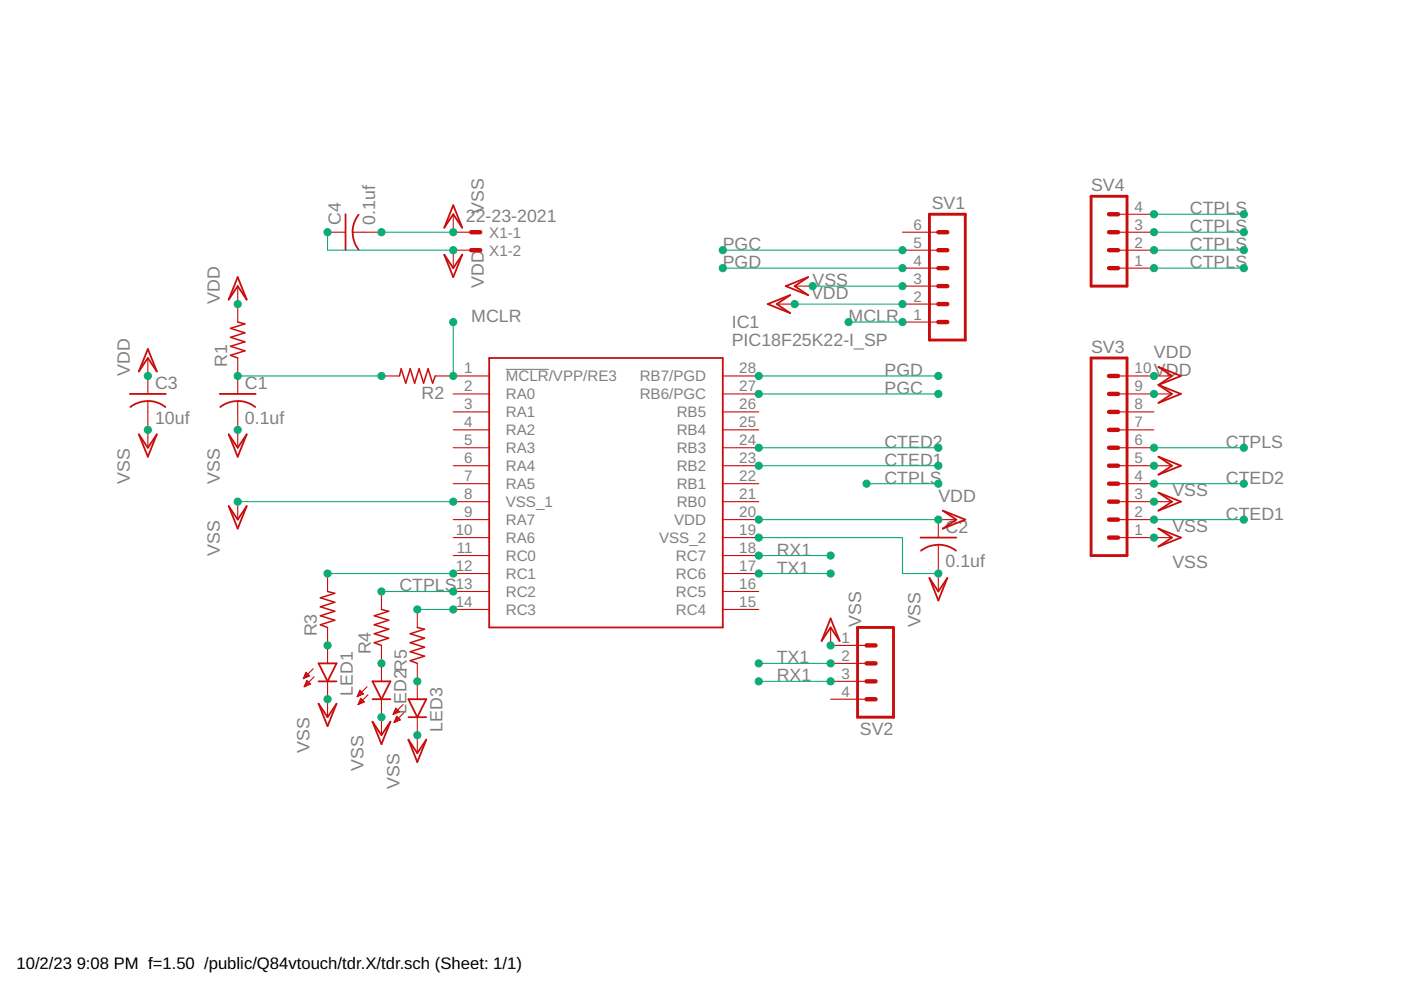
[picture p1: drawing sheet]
<svg xmlns="http://www.w3.org/2000/svg" width="297mm" height="210mm" viewBox="0 0 297 210" stroke-linecap="round" stroke-linejoin="round" font-family="sans-serif">
<path d="M107.2 78.3h9.2" fill="none" stroke="#808080" stroke-width=".23"/>
<g fill="none" stroke="#c90d0c" stroke-width=".38">
<path d="M50.4 58.8l1.9 4.7-1.9-2.8-1.9 2.8zM73.3 45.4v7.6M74.8 49.2l.3 2 .9 1.7M76 45.5l-.9 1.8-.4 1.9M94.2 54l1.9 2.9 1.9-2.9-1.9 4.8zM96.1 43.5l1.9 4.8-1.9-2.9-1.9 2.9zM31.3 74l2 4.8-2-2.9-1.9 2.9zM103.7 75.9h49.5v57.1h-49.5zM162.8 64.5l4.7-1.9-2.8 1.9 2.8 1.9zM166.6 60.7l4.7-1.9-2.8 1.9 2.8 1.9zM245.6 77.8l4.8 1.9-4.8 1.9 2.9-1.9zM27.5 83.5h7.7"/>
<path d="M29.4 92.1l1.9 2.8 2-2.8-2 4.7zM31.3 85a6 6 0 0 1 3.8 1.3M31.3 85l-1.9 .4-1.8 .9M46.6 83.5h7.6M48.5 92.1l1.9 2.8 1.9-2.8-1.9 4.7zM50.4 85a6 6 0 0 1 3.7 1.3M50.4 85l-1.9 .4-1.8 .9M245.6 81.6l4.8 1.9-4.8 1.9 2.9-1.9zM245.6 96.8l4.8 1.9-4.8 1.9 2.9-1.9zM48.5 107.3l1.9 2.9 1.9-2.9-1.9 4.8zM195.2 114h7.6M195.3 116.8a6.1 6.1 0 0 1 7.4 0"/>
<path d="M199.9 108.3l4.8 1.9-4.8 1.9 2.9-1.9zM245.6 112.1l4.8 1.9-4.8 1.9 2.9-1.9zM245.6 104.5l4.8 1.9-4.8 1.9 2.9-1.9zM176.1 131.1l1.9 4.8-1.9-2.9-1.9 2.9zM197.1 122.6l1.8 2.8 2-2.8-2 4.7zM67.5 140.7h3.9l-2 3.8zM67.5 144.5h3.9M67.5 149.2l1.9 2.9 2-2.9-2 4.8zM79 144.5h3.8l-1.9 3.8zM79 148.3h3.8M79 153l1.9 2.9 1.9-2.9-1.9 4.8zM86.6 148.3h3.8l-1.9 3.8z"/>
<path d="M86.6 152.1h3.8M86.6 156.8l1.9 2.9 1.9-2.9-1.9 4.8z"/>
</g>
<g fill="none" stroke="#c90d0c" stroke-width=".23">
<path d="M69.4 49.2h3.9M74.8 49.2h6.1M96.1 45.4v3.8h3.8M99.9 53h-3.8v3.9M191.3 56.9h7.6M191.3 53h7.6M191.3 49.2h7.6M237 56.9h7.7M237 53h7.7M237 49.2h7.7M237 45.4h7.7M31.3 75.9v7.6"/>
<path d="M50.4 60.7v7.6M50.4 75.9v7.6M80.9 79.7h3.8M92.3 79.7h11.4M153.2 79.7h7.7M164.7 64.5h3.8M168.5 60.7h3.8M191.3 68.3h7.6M191.3 64.5h7.6M191.3 60.7h7.6M237 79.7h11.5M31.3 85v9.9"/>
<path d="M50.4 85v9.9M96.1 83.5h7.6M96.1 87.3h7.6M96.1 91.1h7.6M96.1 94.9h7.6M96.1 98.7h7.6M153.2 83.5h7.7M153.2 87.3h7.7M153.2 91.1h7.7M153.2 94.9h7.7M153.2 98.7h7.7M237 83.5h11.5"/>
<path d="M237 87.3h7.7M237 91.1h7.7M237 94.9h7.7M237 98.7h11.5M50.4 106.4v3.8M96.1 102.6h7.6M96.1 106.4h7.6M96.1 110.2h7.6M96.1 114h7.6M96.1 117.8h7.6M153.2 102.6h7.7M153.2 106.4h7.7"/>
<path d="M153.2 110.2h7.7M153.2 114h7.7M153.2 117.8h7.7M198.9 115.5v9.9M202.8 110.2h-3.9v3.8M237 102.6h7.7M237 106.4h11.5M237 110.2h7.7M237 114h11.5M69.4 121.6v3.8M69.4 133v7.7M80.9 125.4v3.8"/>
<path d="M80.9 136.8v7.7M88.5 129.2v3.8M96.1 121.6h7.6M96.1 125.4h7.6M96.1 129.2h7.6M153.2 121.6h7.7M153.2 125.4h7.7M153.2 129.2h7.7M176.1 133v3.8h7.6M64.3 143.8h.1M64.4 143.6h.5M64.5 143.4h.8"/>
<path d="M64.6 143.2h1M64.6 145.4h.3M64.7 143h.7M64.7 145.2h.7M64.7 142.9h.5M64.7 145h1.1M64.8 142.6h.2M64.8 144.8h.8M64.9 142.6l.7 .7-1.3 .6zM64.9 144.6h.5M65 144.4h.2M65.8 145l-.7-.7-.6 1.3"/>
<path d="M65.8 145l-1.3 .6M66.4 141.8l-2.1 2.1M66.6 143.5l-2.1 2.1M69.4 144.5v7.6M75.8 147.6h.2M75.9 147.4h.6M75.9 147.2h1M75.9 149.3h.2M76 147h.9M76 149.1h.5M76.1 146.8h.6M76.1 148.9h.9"/>
<path d="M76.2 146.6h.3M76.2 148.8h1M76.3 146.4h.1M76.3 148.5h.7M76.3 146.4l.8 .7-1.4 .6zM76.4 148.4h.4M76.5 148.2h.1M76.5 148.1l.8 .7-1.4 .6zM77.8 145.6l-2.1 2.1M78 147.3l-2.1 2.1M80.9 148.3v7.6M83.4 151.3h.4"/>
<path d="M83.5 151.1h.7M83.6 150.9h1.1M83.6 153.1h.2M83.7 150.7h.8M83.7 152.9h.6M83.8 150.5h.5M83.8 152.7h1M83.8 150.3h.3M83.8 152.5h.9M83.9 150.2l.8 .7-1.3 .6zM83.9 152.3h.6M84 152.1h.3"/>
<path d="M84.1 151.9h.1M84.1 151.9l.8 .7-1.4 .6zM85.4 149.4l-2 2.1M85.6 151.1l-2.1 2.1M88.5 140.7v7.6M88.5 152.1v7.6M176.1 140.7h7.6M176.1 144.5h7.6M176.1 148.3h7.6"/>
</g>
<path d="M50.4 68.3l1.5 .4-3 .9 3 1-3 .9 3 1-3 .9 3 1-3 .9 1.5 .6M84.7 79.7l.4-1.5 .9 3 1-3 .9 3 1-3 .9 3 1-3 .9 3 .6-1.5M69.4 125.4l1.6 .4-3.1 .9 3.1 1-3.1 1 3.1 .9-3.1 1 3.1 .9-3.1 1 1.5 .5M80.9 129.2l1.5 .4-3 1 3 .9-3 1 3 .9-3 1 3 .9-3 1 1.5 .5M88.5 133l1.5 .4-3 1 3 .9-3 1 3 .9-3 1 3 .9-3 1 1.5 .6" fill="none" stroke="#c90d0c" stroke-width=".32"/>
<path d="M197.1 45.4h7.6v26.7h-7.6zM231.3 41.6h7.7v19.1h-7.7zM231.3 75.9h7.7v41.9h-7.7zM181.8 133h7.6v19.1h-7.6z" fill="none" stroke="#c90d0c" stroke-width=".61"/>
<g fill="none" stroke="#c90d0c" stroke-width=".93">
<path d="M99.9 53h1.9M99.9 49.2h1.9M198.9 53h2M198.9 56.9h2M198.9 49.2h2M235.1 53h1.9M235.1 56.9h1.9M235.1 49.2h1.9M235.1 45.4h1.9M198.9 60.7h2M198.9 64.5h2M198.9 68.3h2"/>
<path d="M235.1 79.7h1.9M235.1 98.7h1.9M235.1 87.3h1.9M235.1 91.1h1.9M235.1 94.9h1.9M235.1 83.5h1.9M235.1 106.4h1.9M235.1 110.2h1.9M235.1 114h1.9M235.1 102.6h1.9M183.7 136.8h1.9M183.7 144.5h1.9"/>
<path d="M183.7 140.7h1.9M183.7 148.3h1.9"/>
</g>
<g fill="none" stroke="#0dab76" stroke-width=".23">
<path d="M69.4 49.2v3.8h26.7M80.9 49.2h15.2M153.2 53h38.1M153.2 56.9h38.1M244.7 53h19M244.7 49.2h19M244.7 56.9h19M244.7 45.4h19M50.4 79.7h30.5M96.1 68.3v11.4M160.9 79.7h38M168.5 64.5h22.8"/>
<path d="M172.3 60.7h19M179.9 68.3h11.4M160.9 98.7h38M160.9 94.9h38M160.9 83.5h38M244.7 94.9h19M50.4 106.4h45.7M160.9 110.2h38M160.9 114h30.4v7.6h7.6M160.9 117.8h15.2M183.7 102.6h15.2M244.7 110.2h19"/>
<path d="M244.7 102.6h19M69.4 121.6h26.7M80.9 125.4h15.2M88.5 129.2h7.6M160.9 121.6h15.2M160.9 140.7h15.2M160.9 144.5h15.2"/>
</g>
<g fill="#0dab76" stroke="#0dab76" stroke-width=".21">
<circle cx="160.9" cy="98.7" r=".76"/>
<circle cx="198.9" cy="98.7" r=".76"/>
<circle cx="244.7" cy="110.2" r=".76"/>
<circle cx="263.7" cy="110.2" r=".76"/>
<circle cx="160.9" cy="94.9" r=".76"/>
<circle cx="198.9" cy="94.9" r=".76"/>
<circle cx="244.7" cy="102.6" r=".76"/>
<circle cx="263.7" cy="102.6" r=".76"/>
<circle cx="50.4" cy="79.7" r=".76"/>
<circle cx="80.9" cy="79.7" r=".76"/>
<circle cx="198.9" cy="110.2" r=".76"/>
<circle cx="160.9" cy="110.2" r=".76"/>
<circle cx="50.4" cy="64.5" r=".76"/>
<circle cx="31.3" cy="79.7" r=".76"/>
<circle cx="191.3" cy="64.5" r=".76"/>
<circle cx="168.5" cy="64.5" r=".76"/>
<circle cx="244.7" cy="79.7" r=".76"/>
<circle cx="244.7" cy="83.5" r=".76"/>
<circle cx="96.1" cy="53" r=".76"/>
<circle cx="69.4" cy="49.2" r=".76"/>
<circle cx="50.4" cy="91.1" r=".76"/>
<circle cx="31.3" cy="91.1" r=".76"/>
<circle cx="198.9" cy="121.6" r=".76"/>
<circle cx="160.9" cy="114" r=".76"/>
<circle cx="50.4" cy="106.4" r=".76"/>
<circle cx="96.1" cy="106.4" r=".76"/>
<circle cx="191.3" cy="60.7" r=".76"/>
<circle cx="172.3" cy="60.7" r=".76"/>
<circle cx="88.5" cy="155.9" r=".76"/>
<circle cx="80.9" cy="152.1" r=".76"/>
<circle cx="69.4" cy="148.3" r=".76"/>
<circle cx="244.7" cy="114" r=".76"/>
<circle cx="244.7" cy="106.4" r=".76"/>
<circle cx="244.7" cy="98.7" r=".76"/>
<circle cx="96.1" cy="49.2" r=".76"/>
<circle cx="80.9" cy="49.2" r=".76"/>
<circle cx="176.1" cy="136.8" r=".76"/>
<circle cx="96.1" cy="79.7" r=".76"/>
<circle cx="96.1" cy="68.3" r=".76"/>
<circle cx="191.3" cy="68.3" r=".76"/>
<circle cx="179.9" cy="68.3" r=".76"/>
<circle cx="160.9" cy="79.7" r=".76"/>
<circle cx="198.9" cy="79.7" r=".76"/>
<circle cx="191.3" cy="56.9" r=".76"/>
<circle cx="153.2" cy="56.9" r=".76"/>
<circle cx="160.9" cy="83.5" r=".76"/>
<circle cx="198.9" cy="83.5" r=".76"/>
<circle cx="191.3" cy="53" r=".76"/>
<circle cx="153.2" cy="53" r=".76"/>
<circle cx="160.9" cy="121.6" r=".76"/>
<circle cx="176.1" cy="121.6" r=".76"/>
<circle cx="176.1" cy="140.7" r=".76"/>
<circle cx="160.9" cy="140.7" r=".76"/>
<circle cx="160.9" cy="117.8" r=".76"/>
<circle cx="176.1" cy="117.8" r=".76"/>
<circle cx="176.1" cy="144.5" r=".76"/>
<circle cx="160.9" cy="144.5" r=".76"/>
<circle cx="96.1" cy="121.6" r=".76"/>
<circle cx="69.4" cy="121.6" r=".76"/>
<circle cx="96.1" cy="125.4" r=".76"/>
<circle cx="80.9" cy="125.4" r=".76"/>
<circle cx="183.7" cy="102.6" r=".76"/>
<circle cx="198.9" cy="102.6" r=".76"/>
<circle cx="244.7" cy="94.9" r=".76"/>
<circle cx="263.7" cy="94.9" r=".76"/>
<circle cx="244.7" cy="56.9" r=".76"/>
<circle cx="263.7" cy="56.9" r=".76"/>
<circle cx="244.7" cy="53" r=".76"/>
<circle cx="263.7" cy="53" r=".76"/>
<circle cx="244.7" cy="49.2" r=".76"/>
<circle cx="263.7" cy="49.2" r=".76"/>
<circle cx="244.7" cy="45.4" r=".76"/>
<circle cx="263.7" cy="45.4" r=".76"/>
<circle cx="96.1" cy="129.2" r=".76"/>
<circle cx="88.5" cy="129.2" r=".76"/>
<circle cx="69.4" cy="136.8" r=".76"/>
<circle cx="80.9" cy="140.7" r=".76"/>
<circle cx="88.5" cy="144.5" r=".76"/>
</g>
<g font-size="3.8" fill="#808080">
<text x="231.3" y="40.5">SV4</text>
<text x="72.3" y="47.7" transform="rotate(-90 72.3 47.7)">C4</text>
<text x="79.5" y="47.7" transform="rotate(-90 79.5 47.7)">0.1uf</text>
<text x="98.8" y="47.1">22-23-2021</text>
<text x="102.6" y="45.4" transform="rotate(-90 102.6 45.4)">VSS</text>
<text x="197.6" y="44.3">SV1</text>
<text x="252.3" y="45.4">CTPLS</text>
<text x="153.2" y="53">PGC</text>
<text x="252.3" y="53">CTPLS</text>
<text x="252.3" y="49.2">CTPLS</text>
<text x="153.2" y="56.9">PGD</text>
<text x="252.3" y="56.9">CTPLS</text>
<text x="46.6" y="64.5" transform="rotate(-90 46.6 64.5)">VDD</text>
<text x="102.6" y="61" transform="rotate(-90 102.6 61)">VDD</text>
<text x="172" y="63.3">VDD</text>
<text x="172.3" y="60.7">VSS</text>
<text x="99.9" y="68.3">MCLR</text>
<text x="155.1" y="69.6">IC1</text>
<text x="179.9" y="68.3">MCLR</text>
<text x="48.1" y="77.8" transform="rotate(-90 48.1 77.8)">R1</text>
<text x="155.1" y="73.4">PIC18F25K22-I_SP</text>
<text x="231.3" y="74.8">SV3</text>
<text x="244.7" y="75.9">VDD</text>
<text x="27.5" y="79.7" transform="rotate(-90 27.5 79.7)">VDD</text>
<text x="32.9" y="82.6">C3</text>
<text x="51.9" y="82.6">C1</text>
<text x="187.5" y="79.7">PGD</text>
<text x="187.5" y="83.5">PGC</text>
<text x="244.7" y="79.7">VDD</text>
<text x="32.9" y="89.8">10uf</text>
<text x="51.9" y="89.8">0.1uf</text>
<text x="89.4" y="84.6">R2</text>
<text x="187.5" y="94.9">CTED2</text>
<text x="259.9" y="94.9">CTPLS</text>
<text x="187.5" y="98.8">CTED1</text>
<text x="27.5" y="102.6" transform="rotate(-90 27.5 102.6)">VSS</text>
<text x="46.6" y="102.6" transform="rotate(-90 46.6 102.6)">VSS</text>
<text x="187.5" y="102.6">CTPLS</text>
<text x="199" y="106.4">VDD</text>
<text x="248.6" y="105.2">VSS</text>
<text x="259.9" y="102.6">CTED2</text>
<text x="200.5" y="113">C2</text>
<text x="248.6" y="112.8">VSS</text>
<text x="259.9" y="110.2">CTED1</text>
<text x="46.6" y="117.8" transform="rotate(-90 46.6 117.8)">VSS</text>
<text x="164.7" y="117.8">RX1</text>
<text x="84.7" y="125.4">CTPLS</text>
<text x="164.7" y="121.6">TX1</text>
<text x="200.5" y="120.3">0.1uf</text>
<text x="248.6" y="120.5">VSS</text>
<text x="67.2" y="134.9" transform="rotate(-90 67.2 134.9)">R3</text>
<text x="182.6" y="132.9" transform="rotate(-90 182.6 132.9)">VSS</text>
<text x="195.1" y="133" transform="rotate(-90 195.1 133)">VSS</text>
<text x="78.6" y="138.7" transform="rotate(-90 78.6 138.7)">R4</text>
<text x="164.7" y="140.6">TX1</text>
<text x="74.8" y="147.5" transform="rotate(-90 74.8 147.5)">LED1</text>
<text x="164.7" y="144.5">RX1</text>
<text x="86.2" y="151.3" transform="rotate(-90 86.2 151.3)">LED2R5</text>
<text x="93.8" y="155.1" transform="rotate(-90 93.8 155.1)">LED3</text>
<text x="182.3" y="155.9">SV2</text>
<text x="65.6" y="159.7" transform="rotate(-90 65.6 159.7)">VSS</text>
<text x="77.1" y="163.5" transform="rotate(-90 77.1 163.5)">VSS</text>
<text x="84.7" y="167.3" transform="rotate(-90 84.7 167.3)">VSS</text>
</g>
<g font-size="3.5">
<text x="3.5" y="205.4">10/2/23</text>
<text x="16.3" y="205.4">9:08 PM f=1.50 /public/Q84vtouch/tdr.X/tdr.sch (Sheet: 1/1)</text>
</g>
<g font-size="3.2" fill="#808080">
<text x="240.6" y="44.9">4</text>
<text x="103.7" y="50.4">X1-1</text>
<text x="193.7" y="52.5">5</text>
<text x="193.7" y="48.7">6</text>
<text x="240.6" y="52.5">2</text>
<text x="240.6" y="48.7">3</text>
<text x="103.7" y="54.2">X1-2</text>
<text x="193.7" y="56.3">4</text>
<text x="240.6" y="56.3">1</text>
<text x="193.7" y="63.9">2</text>
<text x="193.7" y="60.1">3</text>
<text x="193.7" y="67.8">1</text>
<text x="98.4" y="79.2">1</text>
<text x="98.4" y="83">2</text>
<text x="107.2" y="80.9">MCLR/VPP/RE3</text>
<text x="135.6" y="80.9">RB7/PGD</text>
<text x="156.7" y="79.2">28</text>
<text x="156.7" y="83">27</text>
<text x="240.6" y="83">9</text>
<text x="240.6" y="79.2">10</text>
<text x="98.4" y="86.8">3</text>
<text x="107.2" y="84.7">RA0</text>
<text x="107.2" y="88.5">RA1</text>
<text x="135.6" y="84.7">RB6/PGC</text>
<text x="143.5" y="88.5">RB5</text>
<text x="156.7" y="86.8">26</text>
<text x="240.6" y="86.8">8</text>
<text x="98.4" y="90.6">4</text>
<text x="98.4" y="94.4">5</text>
<text x="107.2" y="92.3">RA2</text>
<text x="143.5" y="92.3">RB4</text>
<text x="156.7" y="90.6">25</text>
<text x="156.7" y="94.4">24</text>
<text x="240.6" y="94.4">6</text>
<text x="240.6" y="90.6">7</text>
<text x="98.4" y="98.2">6</text>
<text x="107.2" y="96.1">RA3</text>
<text x="107.2" y="99.9">RA4</text>
<text x="143.5" y="96.1">RB3</text>
<text x="143.5" y="99.9">RB2</text>
<text x="156.7" y="98.2">23</text>
<text x="240.6" y="98.2">5</text>
<text x="98.4" y="102">7</text>
<text x="98.4" y="105.8">8</text>
<text x="107.2" y="103.7">RA5</text>
<text x="107.2" y="107.5">VSS_1</text>
<text x="143.5" y="103.7">RB1</text>
<text x="143.5" y="107.5">RB0</text>
<text x="156.7" y="102">22</text>
<text x="156.7" y="105.8">21</text>
<text x="240.6" y="105.8">3</text>
<text x="240.6" y="102">4</text>
<text x="96.6" y="113.5">10</text>
<text x="98.4" y="109.6">9</text>
<text x="107.2" y="111.3">RA7</text>
<text x="142.9" y="111.3">VDD</text>
<text x="156.7" y="109.6">20</text>
<text x="156.7" y="113.5">19</text>
<text x="240.6" y="113.5">1</text>
<text x="240.6" y="109.6">2</text>
<text x="96.9" y="117.3">11</text>
<text x="107.2" y="115.1">RA6</text>
<text x="107.2" y="118.9">RC0</text>
<text x="139.7" y="115.1">VSS_2</text>
<text x="143.3" y="118.9">RC7</text>
<text x="156.7" y="117.3">18</text>
<text x="96.6" y="121.1">12</text>
<text x="96.6" y="124.9">13</text>
<text x="107.2" y="122.7">RC1</text>
<text x="143.3" y="122.7">RC6</text>
<text x="156.7" y="121.1">17</text>
<text x="156.7" y="124.9">16</text>
<text x="96.6" y="128.7">14</text>
<text x="107.2" y="126.6">RC2</text>
<text x="107.2" y="130.4">RC3</text>
<text x="143.3" y="126.6">RC5</text>
<text x="143.3" y="130.4">RC4</text>
<text x="156.7" y="128.7">15</text>
<text x="178.4" y="136.3">1</text>
<text x="178.4" y="140.1">2</text>
<text x="178.4" y="143.9">3</text>
<text x="178.4" y="147.7">4</text>
</g>
</svg>
